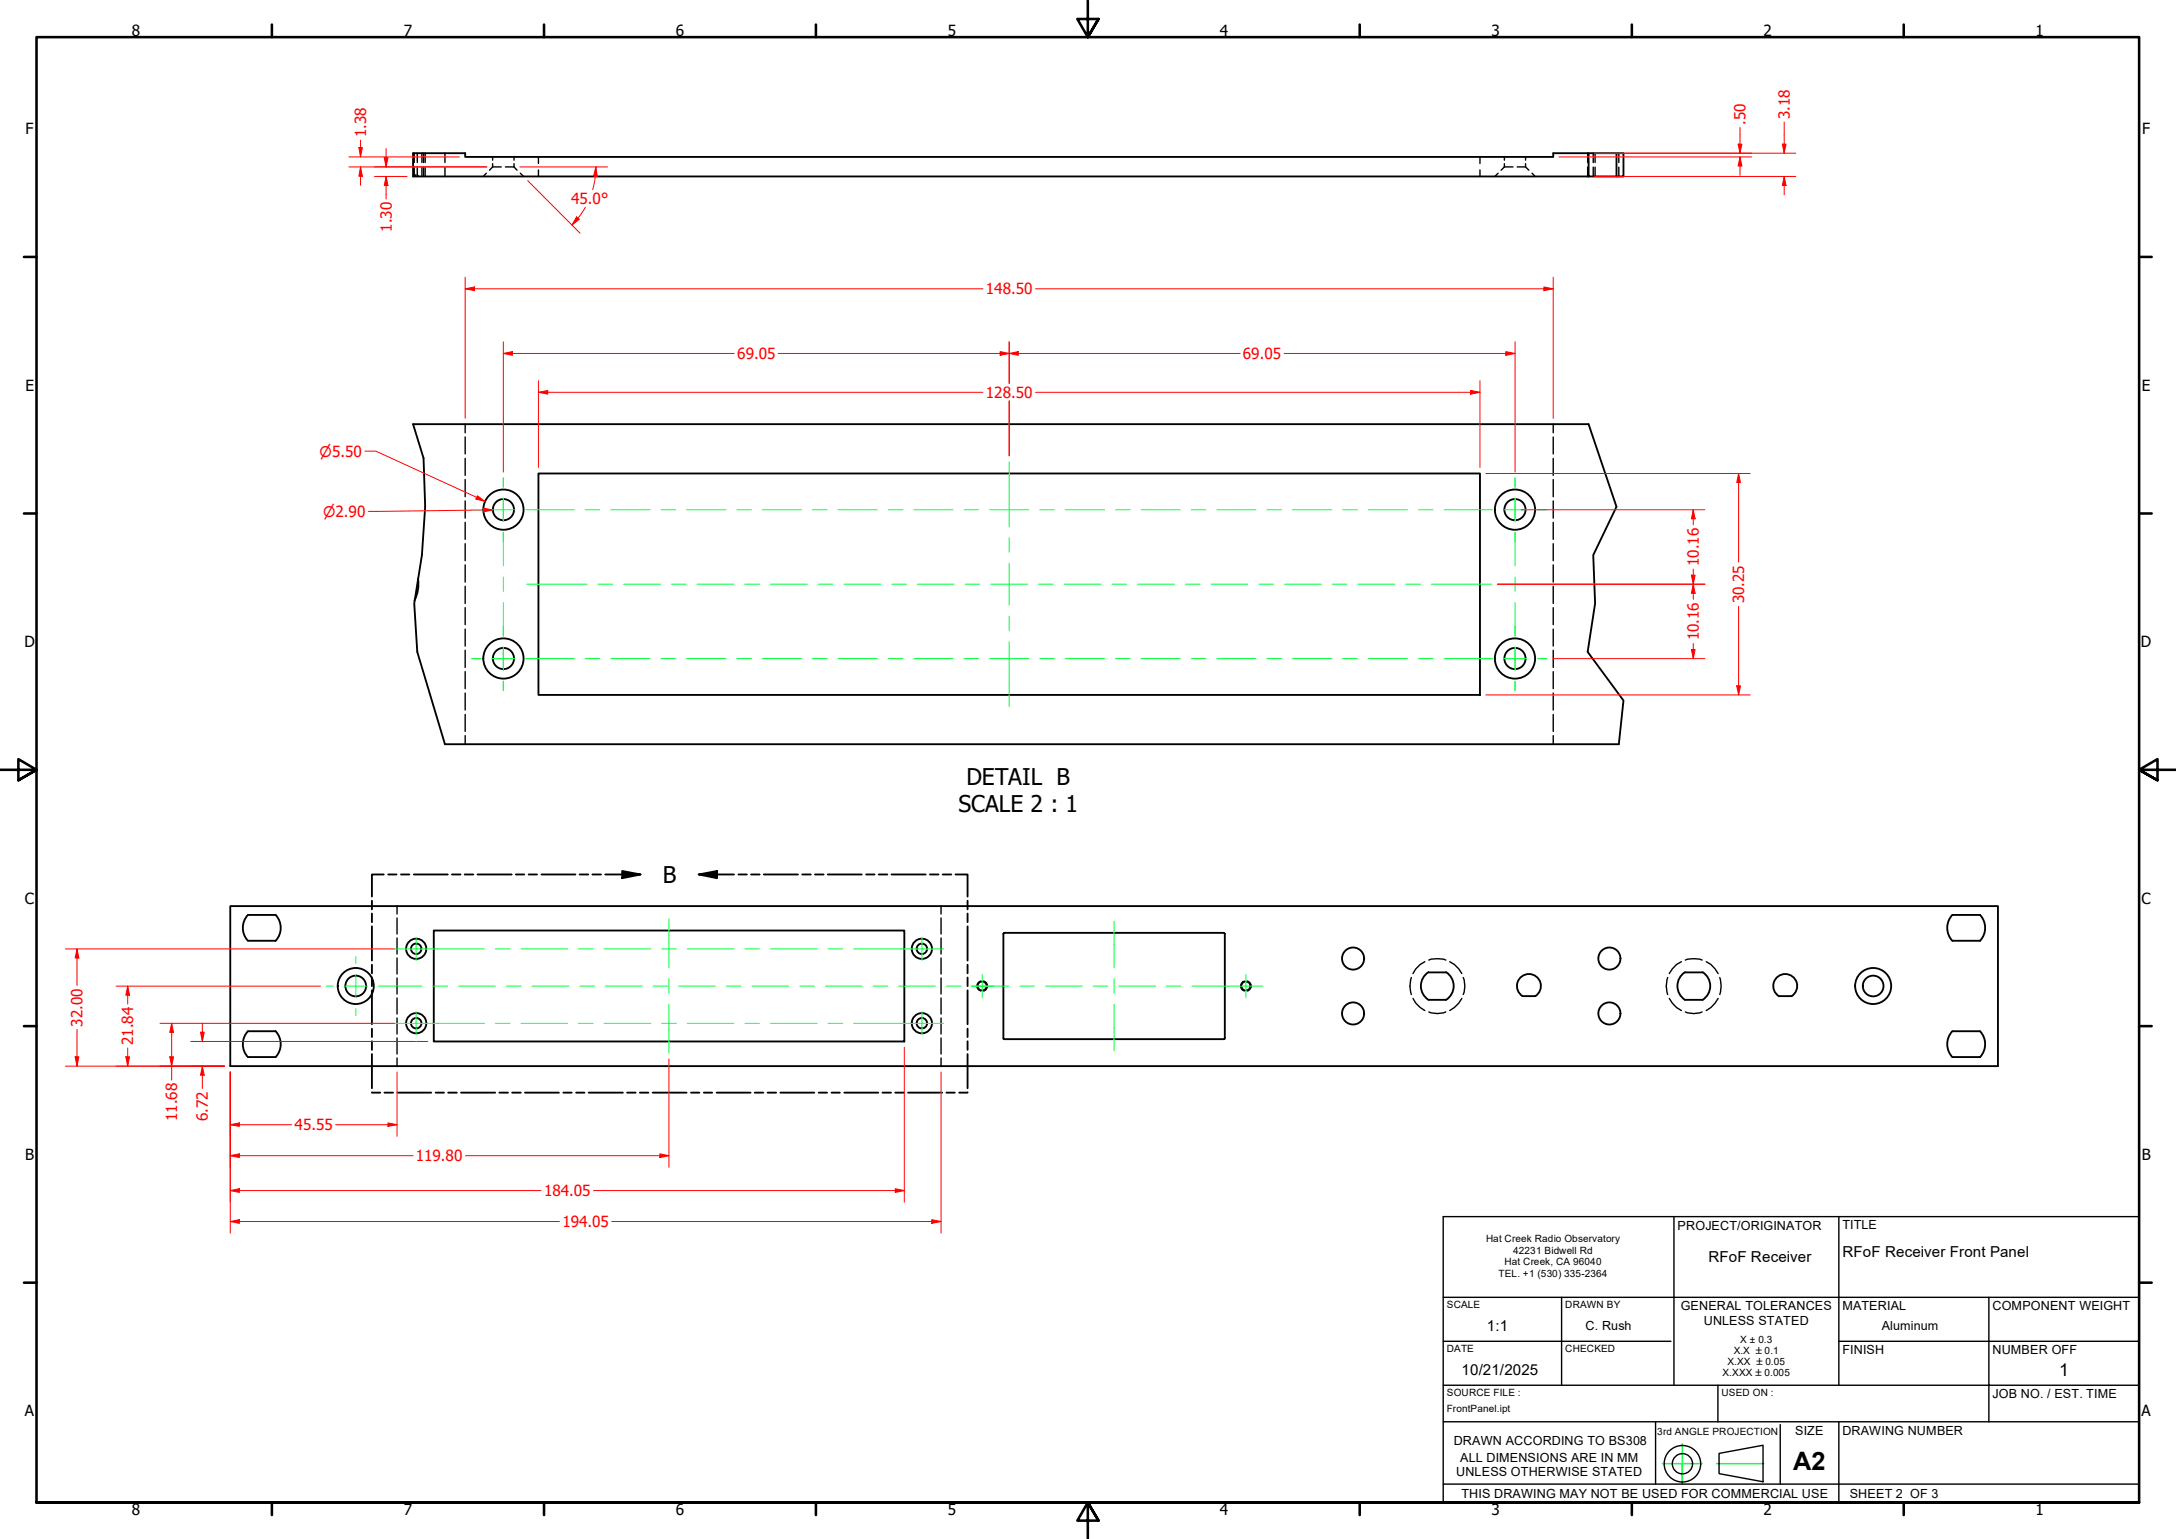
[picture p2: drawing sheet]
<svg xmlns="http://www.w3.org/2000/svg" width="594mm" height="420mm" viewBox="0 0 594 420" stroke-linecap="round" stroke-linejoin="round" font-family="sans-serif">
<!-- layer: Hidden (ANSI) -->
<g fill="none" stroke="#000" stroke-width=".38">
<path d="M113.1 41.8v2.6M113.1 45.6v2.6M113.5 47.7l-.3 .5M113.9 47.7l.3 .5M113.9 41.8v2.6M113.9 45.6v2.6M113.9 47.8l.1 .1M114.2 48l.1 .2M115.2 41.8v2.6M115.2 45.6v2.6M115.6 41.8v2.6M115.6 45.6v2.6"/>
<path d="M116.1 41.8v2.6M116.1 45.6v2.6M121.5 41.8v2.6M121.5 45.6v2.6M132.8 47.3l-.8 .9M134.5 45.6h2.3M134.5 45.6l-.8 .9M134.5 42.8v.9M134.5 44.7v.9M138 45.6h2.3M140.3 45.6l.9 .9M140.3 42.8v.9"/>
<path d="M140.3 44.7v.9M142 47.3l.9 .9M147 42.8v1.8M147 46.4v1.8M404.1 42.8v1.8M404.1 46.4v1.8M409 47.3l-.9 .9M410.7 45.6h2.4M410.7 45.6l-.9 .9M410.7 42.8v.9M410.7 44.7v.9M414.2 45.6h2.3"/>
<path d="M416.5 45.6l.9 .9M416.5 42.8v.9M416.5 44.7v.9M418.3 47.3l.8 .9M433.5 41.8v2.6M433.5 45.6v2.6M435 41.8v2.6M435 45.6v2.6M435.5 41.8v2.6M435.5 45.6v2.6M442 41.8v2.6M442 45.6v2.6"/>
<path d="M127 115.8v2.4M127 119.3v4.6M424.1 115.8v2.4M424.1 119.3v4.6M127 125.1v4.7M127 130.9v4.7M127 136.8v4.7M424.1 125.1v4.7M424.1 130.9v4.7M424.1 136.8v4.7M127 142.6v4.6M127 148.4v4.7"/>
<path d="M127 154.2v4.7M424.1 142.6v4.6M424.1 148.4v4.7M424.1 154.2v4.7M127 160.1v4.7M127 165.9v4.6M127 171.7v4.7M127 177.5v4.7M424.1 160.1v4.7M424.1 165.9v4.6M424.1 171.7v4.7M424.1 177.5v4.7"/>
<path d="M127 183.4v4.6M127 189.2v4.6M127 195.1v4.6M424.1 183.4v4.6M424.1 189.2v4.6M424.1 195.1v4.6M127 200.8v2.4M424.1 200.8v2.4M108.4 247.4v2.1M108.4 250.6v4.4M108.4 256.1v4.4M256.9 247.4v2.1"/>
<path d="M256.9 250.6v4.4M256.9 256.1v4.4M108.4 261.5v4.4M108.4 267v4.4M108.4 272.5v4.3M108.4 277.9v4.4M256.9 261.5v4.4M256.9 267v4.4M256.9 272.5v4.3M256.9 277.9v4.4M385.3 266.9a7.2 7.2 0 0 0 0 4.6M385.8 272.6l.7 1.3 1.2 1.2 1.3 .8"/>
<path d="M389 262.6l-1.3 .7-1.2 1.2-.7 1.3M390.1 262.1a7.2 7.2 0 0 1 4.6 0M390.1 276.3a6.3 6.3 0 0 0 4.6 0M395.8 262.6l1.3 .7 1.2 1.2 .8 1.3M399.1 272.6l-.8 1.3-1.2 1.2-1.3 .8M399.5 266.9a6.3 6.3 0 0 1 0 4.6M455.3 266.9a7.2 7.2 0 0 0 0 4.6M455.7 272.6l.9 1.3 1.1 1.2 1.3 .8M459 262.6l-1.3 .7-1.1 1.2-.9 1.3M460.1 262.1a7 7 0 0 1 4.6 0M460.1 276.3a6.1 6.1 0 0 0 4.6 0M465.8 262.6l1.3 .7 1.1 1.2 .9 1.3"/>
<path d="M469.1 272.6l-.9 1.3-1.1 1.2-1.3 .8M469.5 266.9a7.2 7.2 0 0 1 0 4.6M108.4 283.4v4.4M108.4 288.8v2.3M256.9 283.4v4.4M256.9 288.8v2.3"/>
</g>
<!-- layer: Hidden Narrow (ANSI) -->
<path d="M267.7 267.8a1.4 1.4 0 0 0-1.1 1.4 1.4 1.4 0 0 0 1.1 1.4M268.6 267.8a1.49 1.49 0 0 1 1.1 1.4 1.49 1.49 0 0 1-1.1 1.4M339.7 267.8a1.4 1.4 0 0 0-1.1 1.4 1.4 1.4 0 0 0 1.1 1.4M340.6 267.8a1.49 1.49 0 0 1 1.1 1.4 1.49 1.49 0 0 1-1.1 1.4" fill="none" stroke="#000" stroke-width=".27"/>
<!-- layer: Visible (ANSI) -->
<g fill="none" stroke="#000" stroke-width=".51">
<path d="M112.8 41.8h14.2v1h297.1v-1h9.6M112.8 48.2h320.9M112.8 115.8h320.9M147 129.3h257.1v60.4h-257.1zM114.1 158a9.7 9.7 0 0 1-.9 5.9M121.5 203.2h320.5M62.9 247.4h482.6v43.7h-482.6zM67.7 249.8a5.2 5.2 0 0 0 0 7.1M67.8 249.8h7.4M75.2 249.8a5.2 5.2 0 0 1 0 7.1l-7.4-.1M118.4 254h128.5v30.3h-128.5zM273.9 254.9v28.6l.3 .2"/>
<path d="M274.1 254.7h60M274.2 254.7l-.3 .3M334.2 254.7l.2 .3M334.4 254.9l-.1 28.7-60.2 .1M533 249.8a5.2 5.2 0 0 0 0 7.1l7.6-.1a5.2 5.2 0 0 0 0-7M533.1 249.8h7.5M390 265.4a4.5 4.5 0 0 0 0 7.6h4.8a4.5 4.5 0 0 0 0-7.6M390 265.5h4.8M415.2 266.8a3.3 3.3 0 0 1 4.8 .4 3.3 3.3 0 0 1-.8 4.8h-3.5a3.3 3.3 0 0 1-.5-5.2zM460 265.5h4.8M460 265.4a4.5 4.5 0 0 0 0 7.6h4.8M464.8 265.4a4.5 4.5 0 0 1 0 7.6"/>
<path d="M489.1 271.9l-3.4 .1a3.3 3.3 0 0 1-.8-4.9 3.3 3.3 0 0 1 5 0 3.3 3.3 0 0 1-.8 4.9M67.7 281.5a5.2 5.2 0 0 0 0 7.1M67.8 281.5h7.4a5.2 5.2 0 0 1 0 7.1h-7.4M533 281.5h7.6a5.2 5.2 0 0 1 0 7.1h-7.6a5.2 5.2 0 0 1 0-7.1z"/>
<circle cx="137.4" cy="139.1" r="2.89"/>
<circle cx="137.4" cy="139.1" r="5.5"/>
<circle cx="413.6" cy="139.1" r="2.89"/>
<circle cx="413.6" cy="139.1" r="5.5"/>
<circle cx="137.4" cy="179.8" r="2.89"/>
<circle cx="137.4" cy="179.8" r="5.5"/>
<circle cx="413.6" cy="179.8" r="2.89"/>
<circle cx="413.6" cy="179.8" r="5.5"/>
<circle cx="113.6" cy="259" r="1.43"/>
<circle cx="113.6" cy="259" r="2.76"/>
<circle cx="251.7" cy="259" r="1.43"/>
<circle cx="251.7" cy="259" r="2.76"/>
<circle cx="97.1" cy="269.2" r="2.83"/>
<circle cx="97.1" cy="269.2" r="4.9"/>
<circle cx="113.6" cy="279.3" r="1.43"/>
<circle cx="113.6" cy="279.3" r="2.76"/>
<circle cx="251.7" cy="279.3" r="1.43"/>
<circle cx="251.7" cy="279.3" r="2.76"/>
<circle cx="268.1" cy="269.2" r="1.24"/>
<circle cx="340.1" cy="269.2" r="1.24"/>
<circle cx="369.4" cy="261.7" r="3"/>
<circle cx="369.4" cy="276.7" r="3"/>
<circle cx="439.4" cy="261.7" r="3"/>
<circle cx="439.4" cy="276.7" r="3"/>
<circle cx="511.4" cy="269.2" r="2.83"/>
<circle cx="511.4" cy="269.2" r="4.9"/>
</g>
<!-- layer: Break Line (ANSI) -->
<path d="M112.8 41.8v6.4M433.7 41.8h9.5v6.4h-9.5zM441.3 41.8v6.4M112.8 115.8l2.8 9.3 .5 13.2-.9 13.3-2.1 13.2 .8 13.2 7.6 25.2M433.7 115.8l7.6 22.5-6.3 13.3 .5 13.2-2 13.2 9.7 13.2-1.2 12" fill="none" stroke="#000" stroke-width=".51"/>
<!-- layer: Detail Boundary (ANSI) -->
<g fill="none" stroke="#000" stroke-width=".51">
<path d="M104.8 238.7h-3.3v6.1M106 238.7h2.3M109.5 238.7h2.3M113 238.7h9.2M123.4 238.7h2.3M126.9 238.7h2.3M130.4 238.7h9.3M140.8 238.7h2.3M144.3 238.7h2.3M147.8 238.7h9.3M158.2 238.7h2.4M161.7 238.7h2.4"/>
<path d="M165.2 238.7h9.7M169.9 237.8l5 .9-5 1.1zM190.8 238.7l5-.9v2zM190.8 238.7h9.6M201.6 238.7h2.3M205 238.7h2.4M208.5 238.7h9.4M219 238.7h2.4M222.5 238.7h2.4M226 238.7h9.3M236.5 238.7h2.3M239.9 238.7h2.4"/>
<path d="M243.4 238.7h9.3M253.9 238.7h2.3M257.4 238.7h2.3M260.9 238.7h3.3v6.1M101.5 245.9v2.4M101.5 249.4v2.4M101.5 252.9v9.3M264.2 245.9v2.4M264.2 249.4v2.4M264.2 252.9v9.3M101.5 263.4v2.3M101.5 266.9v2.3"/>
<path d="M101.5 270.4v9.2M264.2 263.4v2.3M264.2 266.9v2.3M264.2 270.4v9.2M101.5 298.2l2.3 .1M101.5 280.8v2.3M101.5 284.3v2.3M101.5 287.8v9.3M105 298.3h2.3M108.5 298.3h9.2M118.9 298.3h2.3M122.4 298.3h2.3"/>
<path d="M125.9 298.3h9.3M136.3 298.3h2.4M139.8 298.3h2.4M143.3 298.3h9.3M153.8 298.3h2.3M157.3 298.3h2.3M160.7 298.3h9.4M171.2 298.3h2.3M174.7 298.3h2.3M178.2 298.3h9.3M188.7 298.3h2.2M192.2 298.3h2.2"/>
<path d="M195.6 298.3h9.3M206.1 298.3h2.3M209.5 298.3h2.4M213 298.3h9.3M223.5 298.3h2.3M227 298.3h2.3M230.5 298.3h9.3M240.9 298.3h2.4M244.4 298.3h2.4M247.9 298.3h9.3M258.4 298.3h2.3M264.2 298.2l-2.3 .1"/>
<path d="M264.2 280.8v2.3M264.2 284.3v2.3M264.2 287.8v9.3"/>
</g>
<path d="M169.9 237.8l5 .9-5 1.1zM190.8 238.7l5-.9v2z" fill="#000"/>
<!-- layer: Border (ANSI) -->
<g fill="none" stroke="#000" stroke-width=".7">
<path d="M74.2 6.7v3.4M148.5 6.7v3.4M222.8 6.7v3.4M297 .2v9.9l-2.9-4.9h5.8l-2.9 4.9 2.9-4.9M371.2 6.7v3.4M445.5 6.7v3.4M519.7 6.7v3.4M6.5 70.1h3.5M584 70.1h3.4M6.5 140.2h3.5M584 140.2h3.4M0 210.2h10l-5-3v5.8l5-2.8-5 2.8"/>
<path d="M594 210.2h-10l5-3v5.8l-5-2.8 5 2.8M6.5 280.1h3.5M584 280.1h3.4M6.5 350.2h3.5M584 350.2h3.4M10 410.2v-400.1h574v400.1h-574h574M74.2 410.2v3.4M148.5 410.2v3.4M222.8 410.2v3.4M299.9 415.1l-2.9-4.9 2.9 4.9h-5.8l2.9-4.9v10M371.2 410.2v3.4M445.5 410.2v3.4"/>
<path d="M519.7 410.2v3.4"/>
</g>
<!-- layer: Sketch Geometry(Design Office) -->
<g fill="none" stroke="#000" stroke-width=".38">
<path d="M394 332.1h190v78.1h-190zM457 332.1v46.1M502 332.1v46.1M394 354.2h190M426.3 354.2v24M543 354.2v24h41M394 366.2h62.2M394 378.2h108M469 378.2v10M502 366.2h82M502 378.2h41v10M394 388.2h190"/>
<path d="M452 388.2v17M459.3 399.6v5.3M469.3 396.8l12-2.2v9.9l-12-2.2zM486 388.9v16.3M502 388.2v22M394 405.2h190"/>
<circle cx="459.3" cy="399.6" r="5"/>
<circle cx="459.3" cy="399.6" r="2.76"/>
</g>
<path d="M453.8 399.6h10.9M459.3 394.2v10.7M468.7 399.6h12.8" fill="none" stroke="#0f0" stroke-width=".38"/>
<!-- layer: Dimension (ANSI) -->
<path d="M475 39.3v2.5" fill="none" stroke="#f00" stroke-width=".27"/>
<path d="M474.5 39.3h1.1l-.6 2.5z" fill="#f00"/>
<path d="M474.5 39.3h1.1l-.6 2.5zM475 42.8v2.5" fill="none" stroke="#f00" stroke-width=".27"/>
<path d="M475 42.8l.6 2.5h-1.1z" fill="#f00"/>
<path d="M475 34.8v4.5M425.6 42.8h52.6M435.3 41.8h42.9M475 42.8l.6 2.5h-1.1zM475 45.3v2.6M487.1 48.2v2.5" fill="none" stroke="#f00" stroke-width=".27"/>
<path d="M487.1 48.2l.5 2.5h-1z" fill="#f00"/>
<path d="M487.1 39.3v2.5M487.1 48.2l.5 2.5h-1z" fill="none" stroke="#f00" stroke-width=".27"/>
<path d="M486.6 39.3h1l-.5 2.5z" fill="#f00"/>
<path d="M486.6 39.3h1l-.5 2.5zM487.1 33.3v6M435.3 48.2h55M435.3 41.8h55M487.1 50.7v2.5M147 107.1h2.5" fill="none" stroke="#f00" stroke-width=".27"/>
<path d="M147 107.1l2.5-.5v1z" fill="#f00"/>
<path d="M147 107.1l2.5-.5v1zM401.5 107.1h2.6" fill="none" stroke="#f00" stroke-width=".27"/>
<path d="M401.5 106.6l2.6 .5-2.6 .5z" fill="#f00"/>
<path d="M98.4 45.6v2.5M147 103.9v23.7M149.5 107.1h118.9M282.7 107.1h118.8M401.5 106.6l2.6 .5-2.6 .5zM404.1 103.9v23.7" fill="none" stroke="#f00" stroke-width=".27"/>
<path d="M98.4 45.6l.5 2.5h-.9z" fill="#f00"/>
<path d="M98.4 45.6l.5 2.5h-.9zM98.4 40.3v2.5" fill="none" stroke="#f00" stroke-width=".27"/>
<path d="M98 40.3h.9l-.5 2.5z" fill="#f00"/>
<path d="M98.4 38.3v2M95.2 42.8h30.2M95.2 45.6h37.7M98 40.3h.9l-.5 2.5zM98.4 48.1v2.5M105.4 48.2v2.5" fill="none" stroke="#f00" stroke-width=".27"/>
<path d="M105.4 48.2l.5 2.5h-1z" fill="#f00"/>
<path d="M105.4 48.2l.5 2.5h-1zM105.4 43.1v2.5" fill="none" stroke="#f00" stroke-width=".27"/>
<path d="M104.9 43.1h1l-.5 2.5z" fill="#f00"/>
<path d="M102.2 48.2h8.9M102.2 45.6h30.7M104.9 43.1h1l-.5 2.5zM105.4 40.6v2.5M105.4 50.7v3.6M157.8 59.5l-1.7 1.9" fill="none" stroke="#f00" stroke-width=".27"/>
<path d="M157.4 59.2l.8 .7-2.1 1.5z" fill="#f00"/>
<path d="M157.4 59.2l.8 .7-2.1 1.5zM162.7 45.6l-.1 2.4" fill="none" stroke="#f00" stroke-width=".27"/>
<path d="M162.7 45.6l.4 2.5-1-.1z" fill="#f00"/>
<path d="M141.9 45.6h24M144.1 49.3l14.3 14.4M159.8 56.6l-2 3M162.5 48.1l-.7 3.7M162.7 45.6l.4 2.5-1-.1zM130.2 135.8l2.2 1.1" fill="none" stroke="#f00" stroke-width=".27"/>
<path d="M130.4 135.4l2 1.5-2.5-.7z" fill="#f00"/>
<path d="M99.6 123.2h3l27.6 12.6M130.4 135.4l2 1.5-2.5-.7zM132 139.2h2.5" fill="none" stroke="#f00" stroke-width=".27"/>
<path d="M132 138.7l2.5 .5-2.5 .5z" fill="#f00"/>
<path d="M132 138.7l2.5 .5-2.5 .5zM132 139.2l-31.4 .4M474.7 187.2v2.5" fill="none" stroke="#f00" stroke-width=".27"/>
<path d="M474.2 187.2h1l-.5 2.5z" fill="#f00"/>
<path d="M474.7 129.3v2.4M474.2 187.2h1l-.5 2.5z" fill="none" stroke="#f00" stroke-width=".27"/>
<path d="M474.7 129.3l.5 2.4h-1z" fill="#f00"/>
<path d="M405.6 129.3h72.2M474.7 129.3l.5 2.4h-1zM474.7 131.7v21.8M474.7 165.5v21.7M405.6 189.7h72.2M46.9 288.5v2.6" fill="none" stroke="#f00" stroke-width=".27"/>
<path d="M46.4 288.5h1l-.5 2.6z" fill="#f00"/>
<path d="M46.9 279.4v2.5M46.4 288.5h1l-.5 2.6z" fill="none" stroke="#f00" stroke-width=".27"/>
<path d="M46.9 279.4l.5 2.5h-1z" fill="#f00"/>
<path d="M43.7 279.4h64M46.9 279.4l.5 2.5h-1zM43.7 291.1h17.6M46.9 281.9v6.6M46.9 291.1v3.8M55.2 291.1v2.4" fill="none" stroke="#f00" stroke-width=".27"/>
<path d="M55.2 291.1l.6 2.4h-1.1z" fill="#f00"/>
<path d="M55.2 291.1l.6 2.4h-1.1zM55.2 281.8v2.5" fill="none" stroke="#f00" stroke-width=".27"/>
<path d="M54.7 281.8h1.1l-.6 2.5z" fill="#f00"/>
<path d="M55.2 279.3v2.5M21 288.5v2.6M52.1 291.1h9.2M52.1 284.3h61.4M54.7 281.8h1.1l-.6 2.5zM55.2 293.5v3.7M113.7 284.3h3.1" fill="none" stroke="#f00" stroke-width=".27"/>
<path d="M20.5 288.5h1l-.5 2.6z" fill="#f00"/>
<path d="M21 259.1v2.4M20.5 288.5h1l-.5 2.6z" fill="none" stroke="#f00" stroke-width=".27"/>
<path d="M21 259.1l.5 2.4h-1z" fill="#f00"/>
<path d="M17.8 259.1h89.9M21 259.1l.5 2.4h-1zM21 261.5v7.5M17.8 291.1h43.5M21 281v7.5M62.9 307.1h2.4" fill="none" stroke="#f00" stroke-width=".27"/>
<!-- layer: Center Mark (ANSI) -->
<path d="M113.6 255.9v6.3M251.7 255.9v6.3M97.2 261.2v1.8M97.2 266v6.4M97.2 275.4v1.9M113.6 276.2v6.4M251.7 276.2v6.4M265 269.2h6.3M268.2 266v6.4M340.2 266v6.4" fill="none" stroke="#00ff40" stroke-width=".27"/>
<!-- layer: Centerline (ANSI) -->
<g fill="none" stroke="#00ff40" stroke-width=".27">
<path d="M89.1 269.2h1.9M94 269.2h6.3M103.3 269.2h12M118.2 269.2h4M125.2 269.2h10.1M138.2 269.2h4M145.2 269.2h10.1M158.3 269.2h4M165.3 269.2h10M178.3 269.2h4M185.3 269.2h10M198.3 269.2h4"/>
<path d="M205.3 269.2h10M218.4 269.2h3.9M225.4 269.2h10M238.4 269.2h4M245.4 269.2h10M258.4 269.2h4M265.4 269.2h10M278.4 269.2h4M285.4 269.2h10.1M298.4 269.2h4.1M305.4 269.2h10.1M318.5 269.2h4"/>
<path d="M325.4 269.2h19.4"/>
</g>
<!-- layer: Dimension (ANSI) -->
<path d="M62.9 307.1l2.4-.5v.9z" fill="#f00"/>
<path d="M62.9 307.1l2.4-.5v.9zM105.9 307.1h2.5" fill="none" stroke="#f00" stroke-width=".27"/>
<path d="M105.9 306.6l2.5 .5-2.5 .4z" fill="#f00"/>
<path d="M62.9 292.7v17.5M108.4 292.7v17.5M62.9 315.5h2.4M65.3 307.1h14.3M91.6 307.1h14.3M105.9 306.6l2.5 .5-2.5 .4z" fill="none" stroke="#f00" stroke-width=".27"/>
<!-- layer: Centerline (ANSI) -->
<path d="M182.6 250.9v13.3M182.6 267.2v4M182.6 274.2v13.3" fill="none" stroke="#00ff40" stroke-width=".27"/>
<!-- layer: Dimension (ANSI) -->
<path d="M62.9 315.5l2.4-.5v1z" fill="#f00"/>
<path d="M62.9 315.5l2.4-.5v1zM180.1 315.5h2.5" fill="none" stroke="#f00" stroke-width=".27"/>
<path d="M180.1 315l2.5 .5-2.5 .5z" fill="#f00"/>
<path d="M62.9 292.7v26M182.6 289.1v29.6M65.3 315.5h47.5M127.1 315.5h53M180.1 315l2.5 .5-2.5 .5zM62.9 325h2.4" fill="none" stroke="#f00" stroke-width=".27"/>
<path d="M62.9 325l2.4-.5v1z" fill="#f00"/>
<path d="M62.9 325l2.4-.5v1zM244.4 325h2.5" fill="none" stroke="#f00" stroke-width=".27"/>
<path d="M244.4 324.5l2.5 .5-2.5 .5z" fill="#f00"/>
<path d="M34.9 288.5v2.6M62.9 292.7v35.5M246.9 285.9v42.3M65.3 325h82.4M162.1 325h82.3M244.4 324.5l2.5 .5-2.5 .5z" fill="none" stroke="#f00" stroke-width=".27"/>
<!-- layer: Centerline (ANSI) -->
<path d="M304.2 251.5v12.7M304.2 267.2v4M304.2 274.2v12.7" fill="none" stroke="#00ff40" stroke-width=".27"/>
<!-- layer: Dimension (ANSI) -->
<path d="M34.4 288.5h1l-.5 2.6z" fill="#f00"/>
<path d="M34.9 269.2v2.5M34.4 288.5h1l-.5 2.6z" fill="none" stroke="#f00" stroke-width=".27"/>
<path d="M34.9 269.2l.5 2.5h-1z" fill="#f00"/>
<path d="M273 96.5h2.5M31.7 269.2h55.8M34.9 269.2l.5 2.5h-1zM34.9 271.7v2.4M31.7 291.1h29.6M34.9 286.1v2.4" fill="none" stroke="#f00" stroke-width=".27"/>
<!-- layer: Center Mark (ANSI) -->
<path d="M137.4 130.5v2.5M137.4 136v6.3M413.6 130.5v2.5M413.6 136v6.3M137.4 145.3v2.6M413.6 145.3v2.6M128.8 179.8h2.5M134.2 179.8h6.4M143.6 179.8h2.5M404.9 179.8h2.6M410.5 179.8h6.3M419.8 179.8h2.5" fill="none" stroke="#00ff40" stroke-width=".27"/>
<!-- layer: Centerline (ANSI) -->
<g fill="none" stroke="#00ff40" stroke-width=".27">
<path d="M137.4 130.5v2.5M137.4 136v6.3M275.5 126.1v17.7M413.6 130.5v2.5M413.6 136v6.3M137.4 145.3v9.2M137.4 157.5v4M143.8 159.5h16.5M163.3 159.5h4M170.2 159.5h10.1M183.3 159.5h4M190.3 159.5h10"/>
<path d="M203.3 159.5h4M210.3 159.5h10.1M223.4 159.5h4M230.4 159.5h10.1M243.5 159.5h4M250.4 159.5h10.1M263.5 159.5h4M270.5 159.5h10M275.5 146.8v4M275.5 153.8v11.4M283.5 159.5h4M290.5 159.5h10.1"/>
<path d="M303.6 159.5h4M310.6 159.5h10.1M323.7 159.5h4M330.6 159.5h10.1M343.7 159.5h4M350.7 159.5h10M363.7 159.5h4M370.7 159.5h10.1M383.8 159.5h4M390.8 159.5h16.4M413.6 145.3v9.2M413.6 157.5v4"/>
<path d="M137.4 164.5v9.2M137.4 176.6v6.4M275.5 168.2v4M275.5 175.2v17.7M413.6 164.5v9.2M413.6 176.6v6.4M137.4 186v2.5M413.6 186v2.5"/>
</g>
<!-- layer: Dimension (ANSI) -->
<path d="M273 96l2.5 .5-2.5 .5z" fill="#f00"/>
<path d="M137.4 96.5h2.5M273 96l2.5 .5-2.5 .5z" fill="none" stroke="#f00" stroke-width=".27"/>
<path d="M137.4 96.5l2.5-.5v1z" fill="#f00"/>
<path d="M137.4 96.5l2.5-.5v1zM137.4 93.3v35.6M139.9 96.5h60.6M212.5 96.5h60.5M275.5 96.5h2.5M275.5 93.3v11.4M275.5 109.5v14.9" fill="none" stroke="#f00" stroke-width=".27"/>
<path d="M275.5 96.5l2.5-.5v1z" fill="#f00"/>
<path d="M275.5 96.5l2.5-.5v1zM411.1 96.5h2.5" fill="none" stroke="#f00" stroke-width=".27"/>
<path d="M411.1 96l2.5 .5-2.5 .5z" fill="#f00"/>
<path d="M275.5 93.3v11.4M278 96.5h60.6M350.6 96.5h60.5M411.1 96l2.5 .5-2.5 .5zM413.6 93.3v35.6M275.5 109.5v14.9M462.3 157v2.5" fill="none" stroke="#f00" stroke-width=".27"/>
<path d="M461.8 157h1l-.5 2.5z" fill="#f00"/>
<path d="M462.3 139.2v2.4M461.8 157h1l-.5 2.5z" fill="none" stroke="#f00" stroke-width=".27"/>
<path d="M462.3 139.2l.5 2.4h-1z" fill="#f00"/>
<path d="M415.2 139.2h50.3M462.3 139.2l.5 2.4h-1zM408.8 159.5h56.7M462.3 141.6v1.7M462.3 155.4v1.6M462.3 159.5v2.5" fill="none" stroke="#f00" stroke-width=".27"/>
<path d="M462.3 159.5l.5 2.5h-1z" fill="#f00"/>
<path d="M462.3 159.5l.5 2.5h-1zM462.3 177.3v2.5" fill="none" stroke="#f00" stroke-width=".27"/>
<path d="M461.8 177.3h1l-.5 2.5z" fill="#f00"/>
<path d="M408.8 159.5h4.7M413.7 159.5h51.8M423.9 179.8h41.6M461.8 177.3h1l-.5 2.5zM462.3 162v1.6M462.3 175.7v1.6M62.9 333.5h2.4" fill="none" stroke="#f00" stroke-width=".27"/>
<path d="M62.9 333.5l2.4-.5v1z" fill="#f00"/>
<path d="M62.9 333.5l2.4-.5v1zM254.4 333.5h2.5" fill="none" stroke="#f00" stroke-width=".27"/>
<path d="M254.4 333l2.5 .5-2.5 .5z" fill="#f00"/>
<path d="M127 78.8h2.5M62.9 292.7v44M256.9 292.7v44M65.3 333.5h87.4M167 333.5h87.4M254.4 333l2.5 .5-2.5 .5z" fill="none" stroke="#f00" stroke-width=".27"/>
<path d="M127 78.8l2.5-.5v1.1z" fill="#f00"/>
<path d="M127 78.8l2.5-.5v1.1zM421.5 78.8h2.6" fill="none" stroke="#f00" stroke-width=".27"/>
<path d="M421.5 78.3l2.6 .5-2.6 .6z" fill="#f00"/>
<path d="M127 75.7v38.5M129.5 78.8h138.9M282.7 78.8h138.8M421.5 78.3l2.6 .5-2.6 .6zM424.1 75.7v38.5" fill="none" stroke="#f00" stroke-width=".27"/>
<!-- layer: Centerline (ANSI) -->
<g fill="none" stroke="#00ff40" stroke-width=".27">
<path d="M128.8 139.2h2.5M134.2 139.2h6.4M143.6 139.2h13.2M159.8 139.2h4M166.8 139.2h10.7M180.5 139.2h4M187.5 139.2h10.7M201.2 139.2h4M208.2 139.2h10.6M221.8 139.2h4M228.8 139.2h10.7M242.5 139.2h4"/>
<path d="M249.5 139.2h10.7M263.2 139.2h3.9M270.2 139.2h10.7M283.8 139.2h4M290.8 139.2h10.8M304.5 139.2h4M311.5 139.2h10.7M325.2 139.2h4M332.2 139.2h10.7M345.9 139.2h4M352.9 139.2h10.7M366.6 139.2h4"/>
<path d="M373.6 139.2h10.6M387.3 139.2h3.9M394.3 139.2h13.2M410.5 139.2h6.3M419.8 139.2h2.5M128.8 179.8h2.5M134.2 179.8h6.4M143.6 179.8h13.2M159.8 179.8h4M166.8 179.8h10.7M180.5 179.8h4M187.5 179.8h10.7"/>
<path d="M201.2 179.8h4M208.2 179.8h10.6M221.8 179.8h4M228.8 179.8h10.7M242.5 179.8h4M249.5 179.8h10.7M263.2 179.8h3.9M270.2 179.8h10.7M283.8 179.8h4M290.8 179.8h10.8M304.5 179.8h4M311.5 179.8h10.7"/>
<path d="M325.2 179.8h4M332.2 179.8h10.7M345.9 179.8h4M352.9 179.8h10.7M366.6 179.8h4M373.6 179.8h10.6M387.3 179.8h3.9M394.3 179.8h13.2M410.5 179.8h6.3M419.8 179.8h2.5M107.7 259.1h24.6M135.3 259.1h4"/>
<path d="M142.2 259.1h12.7M157.9 259.1h4M164.9 259.1h12.8M180.7 259.1h4M187.6 259.1h12.7M203.4 259.1h3.9M210.4 259.1h12.7M226.1 259.1h4M233 259.1h24.6M107.7 279.4h24.6M135.3 279.4h4M142.2 279.4h12.7"/>
<path d="M157.9 279.4h4M164.9 279.4h12.8M180.7 279.4h4M187.6 279.4h12.7M203.4 279.4h3.9M210.4 279.4h12.7M226.1 279.4h4M233 279.4h24.6"/>
</g>
<!-- layer: Center Mark (ANSI) -->
<path d="M137.4 171.1v2.6M137.4 176.6v6.4M413.6 171.1v2.6M413.6 176.6v6.4M137.4 186v2.5M413.6 186v2.5" fill="none" stroke="#00ff40" stroke-width=".27"/>
<text font-size="6.9" x="489.5" y="401.4">A2</text>
<g font-size="6.3">
<text x="263.8" y="214.2">DETAIL B</text>
<text x="261.7" y="221.8">SCALE 2 : 1</text>
<text x="181" y="241">B</text>
</g>
<text font-size="4.8" x="562.2" y="375.6">1</text>
<g font-size="4.2">
<text x="36" y="9.8">8</text>
<text x="110.2" y="9.8">7</text>
<text x="184.5" y="9.8">6</text>
<text x="258.8" y="9.8">5</text>
<text x="333" y="9.8">4</text>
<text x="407.2" y="9.8">3</text>
<text x="481.5" y="9.8">2</text>
<text x="555.8" y="9.8">1</text>
<text x="7" y="36.7">F</text>
<text x="584.8" y="36.7">F</text>
<text x="6.9" y="106.7">E</text>
<text x="584.8" y="106.7">E</text>
<text x="6.7" y="176.7">D</text>
<text x="584.5" y="176.7">D</text>
<text x="6.8" y="246.7">C</text>
<text x="584.6" y="246.7">C</text>
<text x="6.9" y="316.7">B</text>
<text x="584.7" y="316.7">B</text>
<text x="6.8" y="386.7">A</text>
<text x="584.6" y="386.7">A</text>
<text x="36" y="413.6">8</text>
<text x="110.2" y="413.6">7</text>
<text x="184.5" y="413.6">6</text>
<text x="258.8" y="413.6">5</text>
<text x="333" y="413.6">4</text>
<text x="407.2" y="413.6">3</text>
<text x="481.5" y="413.6">2</text>
<text x="555.8" y="413.6">1</text>
</g>
<g font-size="4.2" fill="#f00">
<text x="476.6" y="34" transform="rotate(-90 476.6 34)">.50</text>
<text x="488.6" y="32.5" transform="rotate(-90 488.6 32.5)">3.18</text>
<text x="99.9" y="37.4" transform="rotate(-90 99.9 37.4)">1.38</text>
<text x="156" y="55.7">45.0°</text>
<text x="106.9" y="63.2" transform="rotate(-90 106.9 63.2)">1.30</text>
<text x="269.2" y="80.4">148.50</text>
<text x="201.2" y="98">69.05</text>
<text x="339.3" y="98">69.05</text>
<text x="269.2" y="108.6">128.50</text>
<text x="463.8" y="154.5" transform="rotate(-90 463.8 154.5)">10.16</text>
<text x="476.2" y="164.7" transform="rotate(-90 476.2 164.7)">30.25</text>
<text x="463.8" y="174.9" transform="rotate(-90 463.8 174.9)">10.16</text>
<text x="22.5" y="280.3" transform="rotate(-90 22.5 280.3)">32.00</text>
<text x="36.4" y="285.3" transform="rotate(-90 36.4 285.3)">21.84</text>
<text x="48.4" y="306" transform="rotate(-90 48.4 306)">11.68</text>
<text x="56.8" y="306.1" transform="rotate(-90 56.8 306.1)">6.72</text>
<text x="80.4" y="308.5">45.55</text>
<text x="113.5" y="317">119.80</text>
<text x="148.5" y="326.6">184.05</text>
<text x="153.5" y="335">194.05</text>
</g>
<g font-size="4.1">
<text x="466.4" y="344.7">RFoF Receiver</text>
<text x="503" y="343.2">RFoF Receiver Front Panel</text>
<text x="406" y="363.4">1:1</text>
<text x="399" y="375.4">10/21/2025</text>
</g>
<g font-size="3.9" fill="#f00">
<text x="87.2" y="124.6">⌀5.50</text>
<text x="88.2" y="141.1">⌀2.90</text>
</g>
<g font-size="3.4">
<text x="458" y="335.7">PROJECT/ORIGINATOR</text>
<text x="503" y="335.6">TITLE</text>
<text x="458.9" y="357.7">GENERAL TOLERANCES</text>
<text x="503" y="357.7">MATERIAL</text>
<text x="544" y="357.7">COMPONENT WEIGHT</text>
<text x="432.9" y="363.1">C. Rush</text>
<text x="465.1" y="361.6">UNLESS STATED</text>
<text x="513.8" y="363.1">Aluminum</text>
<text x="503" y="369.7">FINISH</text>
<text x="544" y="369.7">NUMBER OFF</text>
<text x="544" y="381.7">JOB NO. / EST. TIME</text>
<text x="396.9" y="394.4">DRAWN ACCORDING TO BS308</text>
<text x="490.1" y="391.7">SIZE</text>
<text x="503" y="391.7">DRAWING NUMBER</text>
<text x="398.7" y="399.1">ALL DIMENSIONS ARE IN MM</text>
<text x="397.6" y="403">UNLESS OTHERWISE STATED</text>
<text x="399" y="408.9">THIS DRAWING MAY NOT BE USED FOR COMMERCIAL USE</text>
<text x="505" y="408.9">SHEET 2 OF 3</text>
</g>
<g font-size="2.7">
<text x="405.7" y="339.1">Hat Creek Radio Observatory</text>
<text x="410.7" y="345.5">Hat Creek, CA 96040</text>
<text x="413.1" y="342.3">42231 Bidwell Rd</text>
<text x="409.1" y="348.6">TEL. +1 (530) 335-2364</text>
<text x="395" y="357.2">SCALE</text>
<text x="427.4" y="357.2">DRAWN BY</text>
<text x="395" y="369.2">DATE</text>
<text x="427.4" y="369.2">CHECKED</text>
<text x="473.3" y="369.7">X.X ±0.1</text>
<text x="475.1" y="366.6">X ± 0.3</text>
<text x="470.3" y="375.6">X.XXX ±0.005</text>
<text x="471.6" y="372.7">X.XX ±0.05</text>
<text x="395" y="381.2">SOURCE FILE :</text>
<text x="470" y="381.2">USED ON :</text>
<text x="395" y="385.6">FrontPanel.ipt</text>
<text x="452.4" y="391.6">3rd ANGLE PROJECTION</text>
</g>
</svg>
